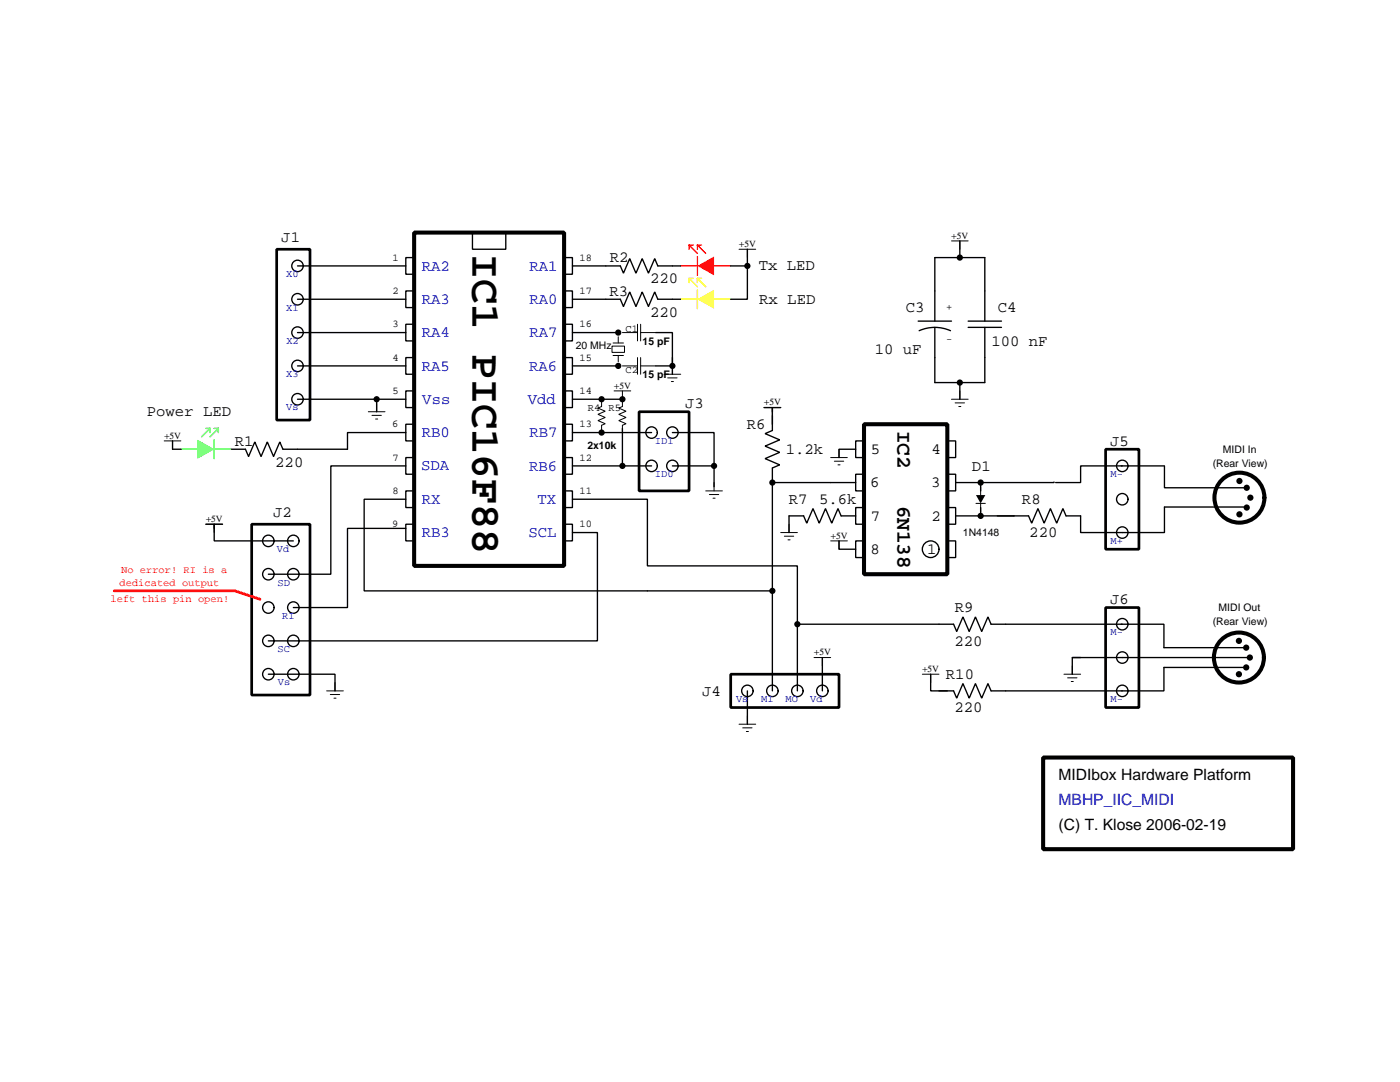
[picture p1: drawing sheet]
<svg xmlns="http://www.w3.org/2000/svg" width="279mm" height="216mm" viewBox="0 0 279 216" stroke-linecap="round" stroke-linejoin="round" font-family="sans-serif">
<g fill="none" stroke="#000" stroke-width=".27">
<path d="M81 51.4h1.6v3.3h-1.6zM81 58h1.6v3.4h-1.6zM94.3 46.4h6.6v3.3h-6.6zM112.6 51.4h1.6v3.3h-1.6zM112.6 58h1.6v3.4h-1.6zM114.2 53.1h9.6l.6 1.4 1.3-2.9 1.2 2.9 1.3-2.9 1.2 2.9 1.3-2.9 .6 1.5h2.9M114.2 59.7h9.6l.6 1.5 1.3-2.9 1.2 2.9 1.3-2.9 1.2 2.9 1.3-2.9 .6 1.4h2.9M191.6 48.1v3.3M81 64.7h1.6v3.3h-1.6zM81 71.4h1.6v3.3h-1.6zM81 78h1.6v3.3h-1.6zM112.6 64.7h1.6v3.3h-1.6z"/>
<path d="M112.6 71.4h1.6v3.3h-1.6zM112.6 78h1.6v3.3h-1.6zM114.2 79.7h10M183.2 64.1h6.7M183.4 66a7.7 7.7 0 0 1 6.3 0M186.6 64.1v-12.7h9.9v12.7M186.6 65.3v11h9.9v-11M191.6 76.3v3.4M193.2 64.1h6.7M193.2 65.3h6.7M46.1 89.6h2.9l.6 1.5 1.3-2.9 1.2 2.9 1.2-2.9 1.3 2.9 1.2-2.9 .7 1.4h2.9M81 84.7h1.6v3.3h-1.6z"/>
<path d="M81 91.3h1.6v3.3h-1.6zM81 98h1.6v3.3h-1.6zM112.6 84.7h1.6v3.3h-1.6zM112.6 91.3h1.6v3.3h-1.6zM112.6 98h1.6v3.3h-1.6zM114.2 99.6h15v13.3h29.9v11.7M152.5 81.3h3.3M154.1 96.3v21.6h-81.4v-18.3h8.3M154.1 81.3v4.6l-1.4 .6 2.9 1.3-2.9 1.2 2.9 1.3-2.9 1.2 2.9 1.3-1.5 .6v2.9M154.1 96.3h16.7M170.8 94.6h1.6v3.4h-1.6zM170.8 88h1.6v3.3h-1.6z"/>
<path d="M170.8 89.6h-3.4v1.7M189.1 94.6h1.6v3.4h-1.6zM189.1 88h1.6v3.3h-1.6zM195.7 96.3v1.7M210.4 96.2v.1h-19.7M223.8 93h8.5M224 93h-8.3v3.3h-5M232.4 93v4.3h16.3M81 104.6h1.6v3.3h-1.6zM112.6 104.6h1.6v3.3h-1.6zM154.1 117.9v20M167.4 107.9v1.7h3.4"/>
<path d="M170.8 101.3h1.6v3.3h-1.6zM170.8 107.9h1.6v3.4h-1.6zM170.8 102.9h-2.9l-.7-1.4-1.2 2.9-1.3-2.9-1.2 2.9-1.3-2.9-1.2 2.9-.6-1.5h-2.9v3.4M189.1 101.3h1.6v3.3h-1.6zM189.1 107.9h1.6v3.4h-1.6zM195.7 101.3v1.6M248.9 101.2h-16.5v5.1h-16.7v-3.4h-2.9l-.7-1.4-1.2 2.9-1.3-2.9-1.2 2.9-1.3-2.9-1.2 2.9-.6-1.5h-14.6M149.2 137.9v6.6M159.1 124.6h31.2l.6 1.4 1.3-2.9 1.2 2.9 1.3-2.9 1.2 2.9 1.3-2.9 .6 1.5h26.2M159.1 124.6v13.3M164.1 131.2v6.7M185.7 134.5v3.4h3.4"/>
<path d="M187.4 137.9h2.9l.6 1.4 1.3-2.9 1.2 2.9 1.3-2.9 1.2 2.9 1.3-2.9 .6 1.5h26.2M214 131.2h34.9M215.7 131.2h-1.7v3.3M223.8 124.6h8.5v4.6h16.4M248.9 133.2h-16.6v4.7h-8.4"/>
<circle cx="224" cy="93" r="1.14"/>
<circle cx="224" cy="99.6" r="1.14"/>
<circle cx="185.7" cy="109.6" r="1.66"/>
<circle cx="224" cy="106.3" r="1.14"/>
<circle cx="149.2" cy="137.9" r="1.14"/>
<circle cx="154.1" cy="137.9" r="1.14"/>
<circle cx="159.1" cy="137.9" r="1.14"/>
<circle cx="164.1" cy="137.9" r="1.14"/>
<circle cx="224" cy="124.6" r="1.14"/>
<circle cx="224" cy="131.2" r="1.14"/>
<circle cx="224" cy="137.9" r="1.14"/>
</g>
<g fill="none" stroke="#000" stroke-width=".81">
<path d="M82.6 46.4h30v66.5h-30zM172.4 84.7h16.7v29.9h-16.7z"/>
<circle cx="247.4" cy="99.3" r="5"/>
<circle cx="247.3" cy="131.2" r="5"/>
</g>
<g fill="#000">
<path d="M194.8 98.8h1.8l-.9 1.6z"/>
<circle cx="191.6" cy="51.4" r=".62"/>
<circle cx="191.6" cy="76.3" r=".62"/>
<circle cx="154.1" cy="96.3" r=".62"/>
<circle cx="195.7" cy="96.3" r=".62"/>
<circle cx="247.4" cy="96" r=".62"/>
<circle cx="248.8" cy="97.3" r=".62"/>
<circle cx="249.5" cy="99.3" r=".62"/>
<circle cx="154.1" cy="117.9" r=".62"/>
<circle cx="195.7" cy="102.9" r=".62"/>
<circle cx="247.4" cy="102.6" r=".62"/>
<circle cx="248.8" cy="101.3" r=".62"/>
<circle cx="159.1" cy="124.6" r=".62"/>
<circle cx="247.3" cy="134.5" r=".62"/>
<circle cx="247.3" cy="127.9" r=".62"/>
<circle cx="248.7" cy="133.2" r=".62"/>
<circle cx="248.7" cy="129.2" r=".62"/>
<circle cx="249.4" cy="131.2" r=".62"/>
</g>
<g fill="none" stroke="#000" stroke-width=".2">
<path d="M189.9 48.1h3.3M191.6 48.1v1.6M122.6 78h3.3M124.2 78v1.7M189.9 79.7h3.3M191.6 78v1.7M152.5 81.3h3.3M154.1 81.3v1.7M165.8 91.3h3.3M166.5 92h1.9M167.2 92.8h.5M167.4 89.6v1.7"/>
<path d="M190.6 80.4h1.9M191.3 81.1h.5M195.7 97.1v1.7M155.8 106.3h3.3M156.5 107h1.9M157.3 107.7h.4M157.5 104.6v1.7M165.8 107.9h3.3M167.4 107.9v1.7M194.8 100.4h1.8M195.7 100.4v1.7M162.5 131.2h3.3"/>
<path d="M164.1 131.2v1.7M184.1 134.5h3.3M185.7 134.5v1.7M212.3 134.5h3.4M213.1 135.3h1.8M213.8 136h.4M214 132.9v1.6M147.5 144.5h3.3M148.2 145.2h1.9M148.9 146h.5M149.2 142.8v1.7"/>
</g>
<path d="M220.6 89.6h6.7v20h-6.7zM145.8 134.5h21.6v6.7h-21.6zM220.6 121.2h6.7v20h-6.7z" fill="none" stroke="#000" stroke-width=".54"/>
<path d="M139.2 53.1l3.3-1.9v3.7z" fill="#f00"/>
<path d="M135.9 53.1h3.3M137.5 48.9l1.7 1.7M137.5 48.9h.8M137.5 48.9v.8M139.2 48.9v.8M139.2 51.2v3.7M139.2 48.9h.8M139.2 48.9l1.6 1.7M142.5 53.1h3.3" fill="none" stroke="#f00" stroke-width=".27"/>
<path d="M139.2 59.7l3.3-1.9v3.8z" fill="#ff0"/>
<path d="M135.9 59.7h3.3M137.5 55.6l1.7 1.6M137.5 55.6h.8M137.5 55.6v.8M139.2 55.6v.8M139.2 57.8v3.8M139.2 55.6h.8M139.2 55.6l1.6 1.6M142.5 59.7h3.3" fill="none" stroke="#ff0" stroke-width=".27"/>
<path d="M39.4 87.8l3.3 1.8-3.3 1.9z" fill="#0e0"/>
<path d="M36.1 89.6h3.3M41.9 85.5l-1.6 1.6M42.7 89.6h3.4M42.7 87.8v3.7M42.7 85.5h.9M43.6 85.5l-1.7 1.6M43.6 85.5v.8" fill="none" stroke="#0e0" stroke-width=".27"/>
<g fill="none" stroke="#000" stroke-width=".27">
<path d="M59.4 53.1h21.6M59.4 59.7h21.6M134.2 53.1h1.7M134.2 59.7h1.7M145.8 53.1h3.4M149.2 49.7v10h-3.4M59.4 66.4h21.6M59.4 73h21.6M59.4 79.7h15.8M81 79.7h-5.8v2.5M114.2 66.4h9.2M114.2 73h9.2"/>
<path d="M130.9 66.4h3.3v6.6h-3.3M134.2 71.4v3.3M34.4 88v1.6h1.7M81 93h-15v21.6h-12.4M81 86.3h-11.7v3.3h-9.9M114.2 93h15.8M114.2 86.3h15.8M124.2 85.5v7.5M134.2 86.3h8.3v6.7h-8.3M142.5 93v4.1M41.1 104.6h3.3M42.7 105.4v-.8v3.3h15.8"/>
<path d="M81 105.4h-11.7v15.8h-10.8M114.2 106.3h5v21.6h-65.6M53.6 134.5h13.3v3.4"/>
<circle cx="59.4" cy="59.7" r="1.14"/>
<circle cx="59.4" cy="53.1" r="1.14"/>
<circle cx="59.4" cy="66.4" r="1.14"/>
<circle cx="59.4" cy="73" r="1.14"/>
<circle cx="59.4" cy="79.7" r="1.14"/>
<circle cx="130" cy="93" r="1.14"/>
<circle cx="130" cy="86.3" r="1.14"/>
<circle cx="134.2" cy="86.3" r="1.14"/>
<circle cx="134.2" cy="93" r="1.14"/>
<circle cx="53.6" cy="107.9" r="1.14"/>
<circle cx="53.6" cy="114.6" r="1.14"/>
<circle cx="58.5" cy="107.9" r="1.14"/>
<circle cx="58.5" cy="114.6" r="1.14"/>
<circle cx="53.6" cy="134.5" r="1.14"/>
<circle cx="53.6" cy="127.9" r="1.14"/>
<circle cx="53.6" cy="121.2" r="1.14"/>
<circle cx="58.5" cy="134.5" r="1.14"/>
<circle cx="58.5" cy="127.9" r="1.14"/>
<circle cx="58.5" cy="121.2" r="1.14"/>
</g>
<g fill="#000">
<circle cx="149.2" cy="53.1" r=".62"/>
<circle cx="75.2" cy="79.7" r=".62"/>
<circle cx="120.1" cy="79.7" r=".62"/>
<circle cx="123.4" cy="73" r=".62"/>
<circle cx="123.4" cy="66.4" r=".62"/>
<circle cx="124.2" cy="79.7" r=".62"/>
<circle cx="134.2" cy="73" r=".62"/>
<circle cx="120.1" cy="86.3" r=".62"/>
<circle cx="124.2" cy="93" r=".62"/>
<circle cx="142.5" cy="93" r=".62"/>
</g>
<g fill="none" stroke="#000" stroke-width=".2">
<path d="M147.5 49.7h3.3M149.2 49.7v1.7M120.1 79.7v1.4l-.8 .3 1.5 .7-1.5 .6 1.5 .6-1.5 .6 1.5 .6-.7 .4v1.4M122.1 69.1h2.5v1.2h-2.5zM122.3 70.9h2.1M122.3 68.4h2.1M123.4 67.2v1.2M123.4 70.9v1.3M124.2 79.7v1.4l-.7 .3 1.4 .7-1.4 .6 1.4 .6-1.4 .6 1.4 .6-.7 .4v1.4M124.2 66.4h3M124.2 73h3M127.2 64.7v3.3"/>
<path d="M127.2 71.4v3.3M127.9 66.4h3M127.9 64.7v3.3M127.9 71.4v3.3M127.9 73h3M132.5 74.7h3.4M133.3 75.4h1.8M134 76.1h.4M134.2 73v1.7M32.8 88h3.3M34.4 88v1.6M73.5 82.2h3.3"/>
<path d="M74.2 82.9h1.9M75 83.6h.4M75.2 80.5v1.7M140.8 98h3.4M141.6 98.7h1.8M142.3 99.4h.4M142.5 96.3v1.7M41.1 104.6h3.3M42.7 104.6v1.7M65.2 137.9h3.3M65.9 138.6h1.9M66.6 139.3h.5"/>
<path d="M66.9 136.2v1.7"/>
</g>
<path d="M55.2 49.7h6.7v34.1h-6.7zM127.5 82.2h10v15.8h-10zM50.2 104.6h11.7v34.1h-11.7z" fill="none" stroke="#000" stroke-width=".54"/>
<path d="M208.2 151.2h49.9v18.2h-49.9z" fill="none" stroke="#000" stroke-width=".81"/>
<path d="M41.1 85.5h.8v.8" fill="none" stroke="#0f0" stroke-width=".27"/>
<path d="M22.8 117.9h24.1l5 1.7" fill="none" stroke="#f00" stroke-width=".54"/>
<text font-size="8.3" x="94.3" y="50.7" transform="rotate(90 94.3 50.7)">IC1 PIC16F88</text>
<g font-size="4.2">
<text x="179.1" y="86" transform="rotate(90 179.1 86)">IC2</text>
<text x="179.1" y="100.9" transform="rotate(90 179.1 100.9)">6N138</text>
</g>
<g font-size="3.1">
<text x="56.1" y="48.2">J1</text>
<text x="121.7" y="52.4">R2</text>
<text x="151.4" y="53.9">Tx LED</text>
<text x="121.6" y="59">R3</text>
<text x="129.8" y="56.5">220</text>
<text x="129.8" y="63.2">220</text>
<text x="151.5" y="60.6">Rx LED</text>
<text x="180.8" y="62.3">C3</text>
<text x="199.1" y="62.3">C4</text>
<text x="174.6" y="70.7">10 uF</text>
<text x="197.9" y="69">100 nF</text>
<text x="29.3" y="83">Power LED</text>
<text x="136.8" y="81.5">J3</text>
<text x="46.8" y="88.9">R1</text>
<text x="149" y="85.6">R6</text>
<text x="221.6" y="88.9">J5</text>
<text x="54.9" y="93.1">220</text>
<text x="156.8" y="90.6">1.2k</text>
<text x="173.8" y="90.6">5</text>
<text x="185.9" y="90.6">4</text>
<text x="194" y="93.9">D1</text>
<text x="157.4" y="100.6">R7</text>
<text x="163.5" y="100.6">5.6k</text>
<text x="173.7" y="97.3">6</text>
<text x="185.8" y="97.3">3</text>
<text x="204" y="100.6">R8</text>
<text x="54.5" y="103.1">J2</text>
<text x="173.8" y="103.9">7</text>
<text x="185.9" y="103.9">2</text>
<text x="205.4" y="107.2">220</text>
<text x="173.7" y="110.6">8</text>
<text x="185" y="110.5">1</text>
<text x="190.6" y="122.2">R9</text>
<text x="221.5" y="120.5">J6</text>
<text x="190.5" y="128.8">220</text>
<text x="188.8" y="135.5">R10</text>
<text x="140.1" y="138.8">J4</text>
<text x="190.5" y="142.1">220</text>
<text x="211.3" y="155.6">MIDIbox Hardware Platform</text>
<text x="211.3" y="165.6">(C) T. Klose 2006-02-19</text>
</g>
<g font-size="3.1" fill="#00f">
<text x="84.2" y="54">RA2</text>
<text x="105.7" y="54">RA1</text>
<text x="84.2" y="60.7">RA3</text>
<text x="105.7" y="60.7">RA0</text>
<text x="84.2" y="67.3">RA4</text>
<text x="105.7" y="67.3">RA7</text>
<text x="84.2" y="74">RA5</text>
<text x="105.6" y="74">RA6</text>
<text x="84.3" y="80.5">Vss</text>
<text x="105.4" y="80.6">Vdd</text>
<text x="84.2" y="87.3">RB0</text>
<text x="105.7" y="87.3">RB7</text>
<text x="84" y="93.9">SDA</text>
<text x="105.6" y="93.9">RB6</text>
<text x="84.2" y="100.5">RX</text>
<text x="107.3" y="100.5">TX</text>
<text x="84.2" y="107.2">RB3</text>
<text x="105.5" y="107.2">SCL</text>
<text x="211.3" y="160.6">MBHP_IIC_MIDI</text>
</g>
<g font-size="2.1">
<text x="78.3" y="52">1</text>
<text x="115.7" y="52">18</text>
<text x="78.3" y="58.7">2</text>
<text x="115.7" y="58.7">17</text>
<text x="78.3" y="65.3">3</text>
<text x="115.7" y="65.3">16</text>
<text x="188.8" y="61.9">+</text>
<text x="78.3" y="72">4</text>
<text x="114.9" y="69.6">20 MHz</text>
<text x="115.7" y="72">15</text>
<text x="124.8" y="66.2">C1</text>
<text x="128.3" y="68.8">15 pF</text>
<text x="188.8" y="68.3">-</text>
<text x="124.8" y="74.5">C2</text>
<text x="128.3" y="75.4">15 pF</text>
<text x="78.3" y="78.6">5</text>
<text x="115.7" y="78.6">14</text>
<text x="117.3" y="81.9">R4</text>
<text x="121.5" y="81.9">R5</text>
<text x="78.3" y="85.3">6</text>
<text x="115.7" y="85.3">13</text>
<text x="117.2" y="89.6">2x10k</text>
<text x="78.3" y="91.9">7</text>
<text x="115.7" y="91.9">12</text>
<text x="242" y="93.1">(Rear View)</text>
<text x="244.1" y="90.4">MIDI In</text>
<text x="78.3" y="98.6">8</text>
<text x="115.7" y="98.6">11</text>
<text x="78.3" y="105.2">9</text>
<text x="115.7" y="105.2">10</text>
<text x="192.2" y="107">1N4148</text>
<text x="242" y="124.7">(Rear View)</text>
<text x="243.2" y="122">MIDI Out</text>
</g>
<g font-size="2.1" fill="#00f">
<text x="57.1" y="55.4">X0</text>
<text x="57.1" y="62">X1</text>
<text x="57.1" y="68.7">X2</text>
<text x="57.1" y="75.3">X3</text>
<text x="57.1" y="81.9">Vs</text>
<text x="130.7" y="88.6">ID1</text>
<text x="130.7" y="95.3">ID0</text>
<text x="221.6" y="95.2">M-</text>
<text x="55.3" y="110.2">Vd</text>
<text x="221.6" y="108.5">M+</text>
<text x="55.4" y="116.8">SD</text>
<text x="56.3" y="123.5">RI</text>
<text x="55.4" y="130.1">SC</text>
<text x="221.6" y="126.8">M-</text>
<text x="55.4" y="136.8">Vs</text>
<text x="146.9" y="140.1">Vs</text>
<text x="151.9" y="140.1">MI</text>
<text x="156.8" y="140.1">MO</text>
<text x="161.7" y="140.1">Vd</text>
<text x="221.6" y="140.1">M-</text>
</g>
<g font-size="2.1" fill="#f00">
<text x="23.9" y="116.9">dedicated output</text>
<text x="24.2" y="114.4">No error! RI is a</text>
<text x="22.1" y="120.2">left this pin open!</text>
</g>
<g font-size="1.9">
<text x="189.9" y="47.7">+5V</text>
<text x="147.5" y="49.3">+5V</text>
<text x="122.6" y="77.6">+5V</text>
<text x="152.5" y="80.9">+5V</text>
<text x="32.8" y="87.6">+5V</text>
<text x="41.1" y="104.2">+5V</text>
<text x="165.8" y="107.5">+5V</text>
<text x="162.5" y="130.8">+5V</text>
<text x="184.1" y="134.1">+5V</text>
</g>
</svg>
